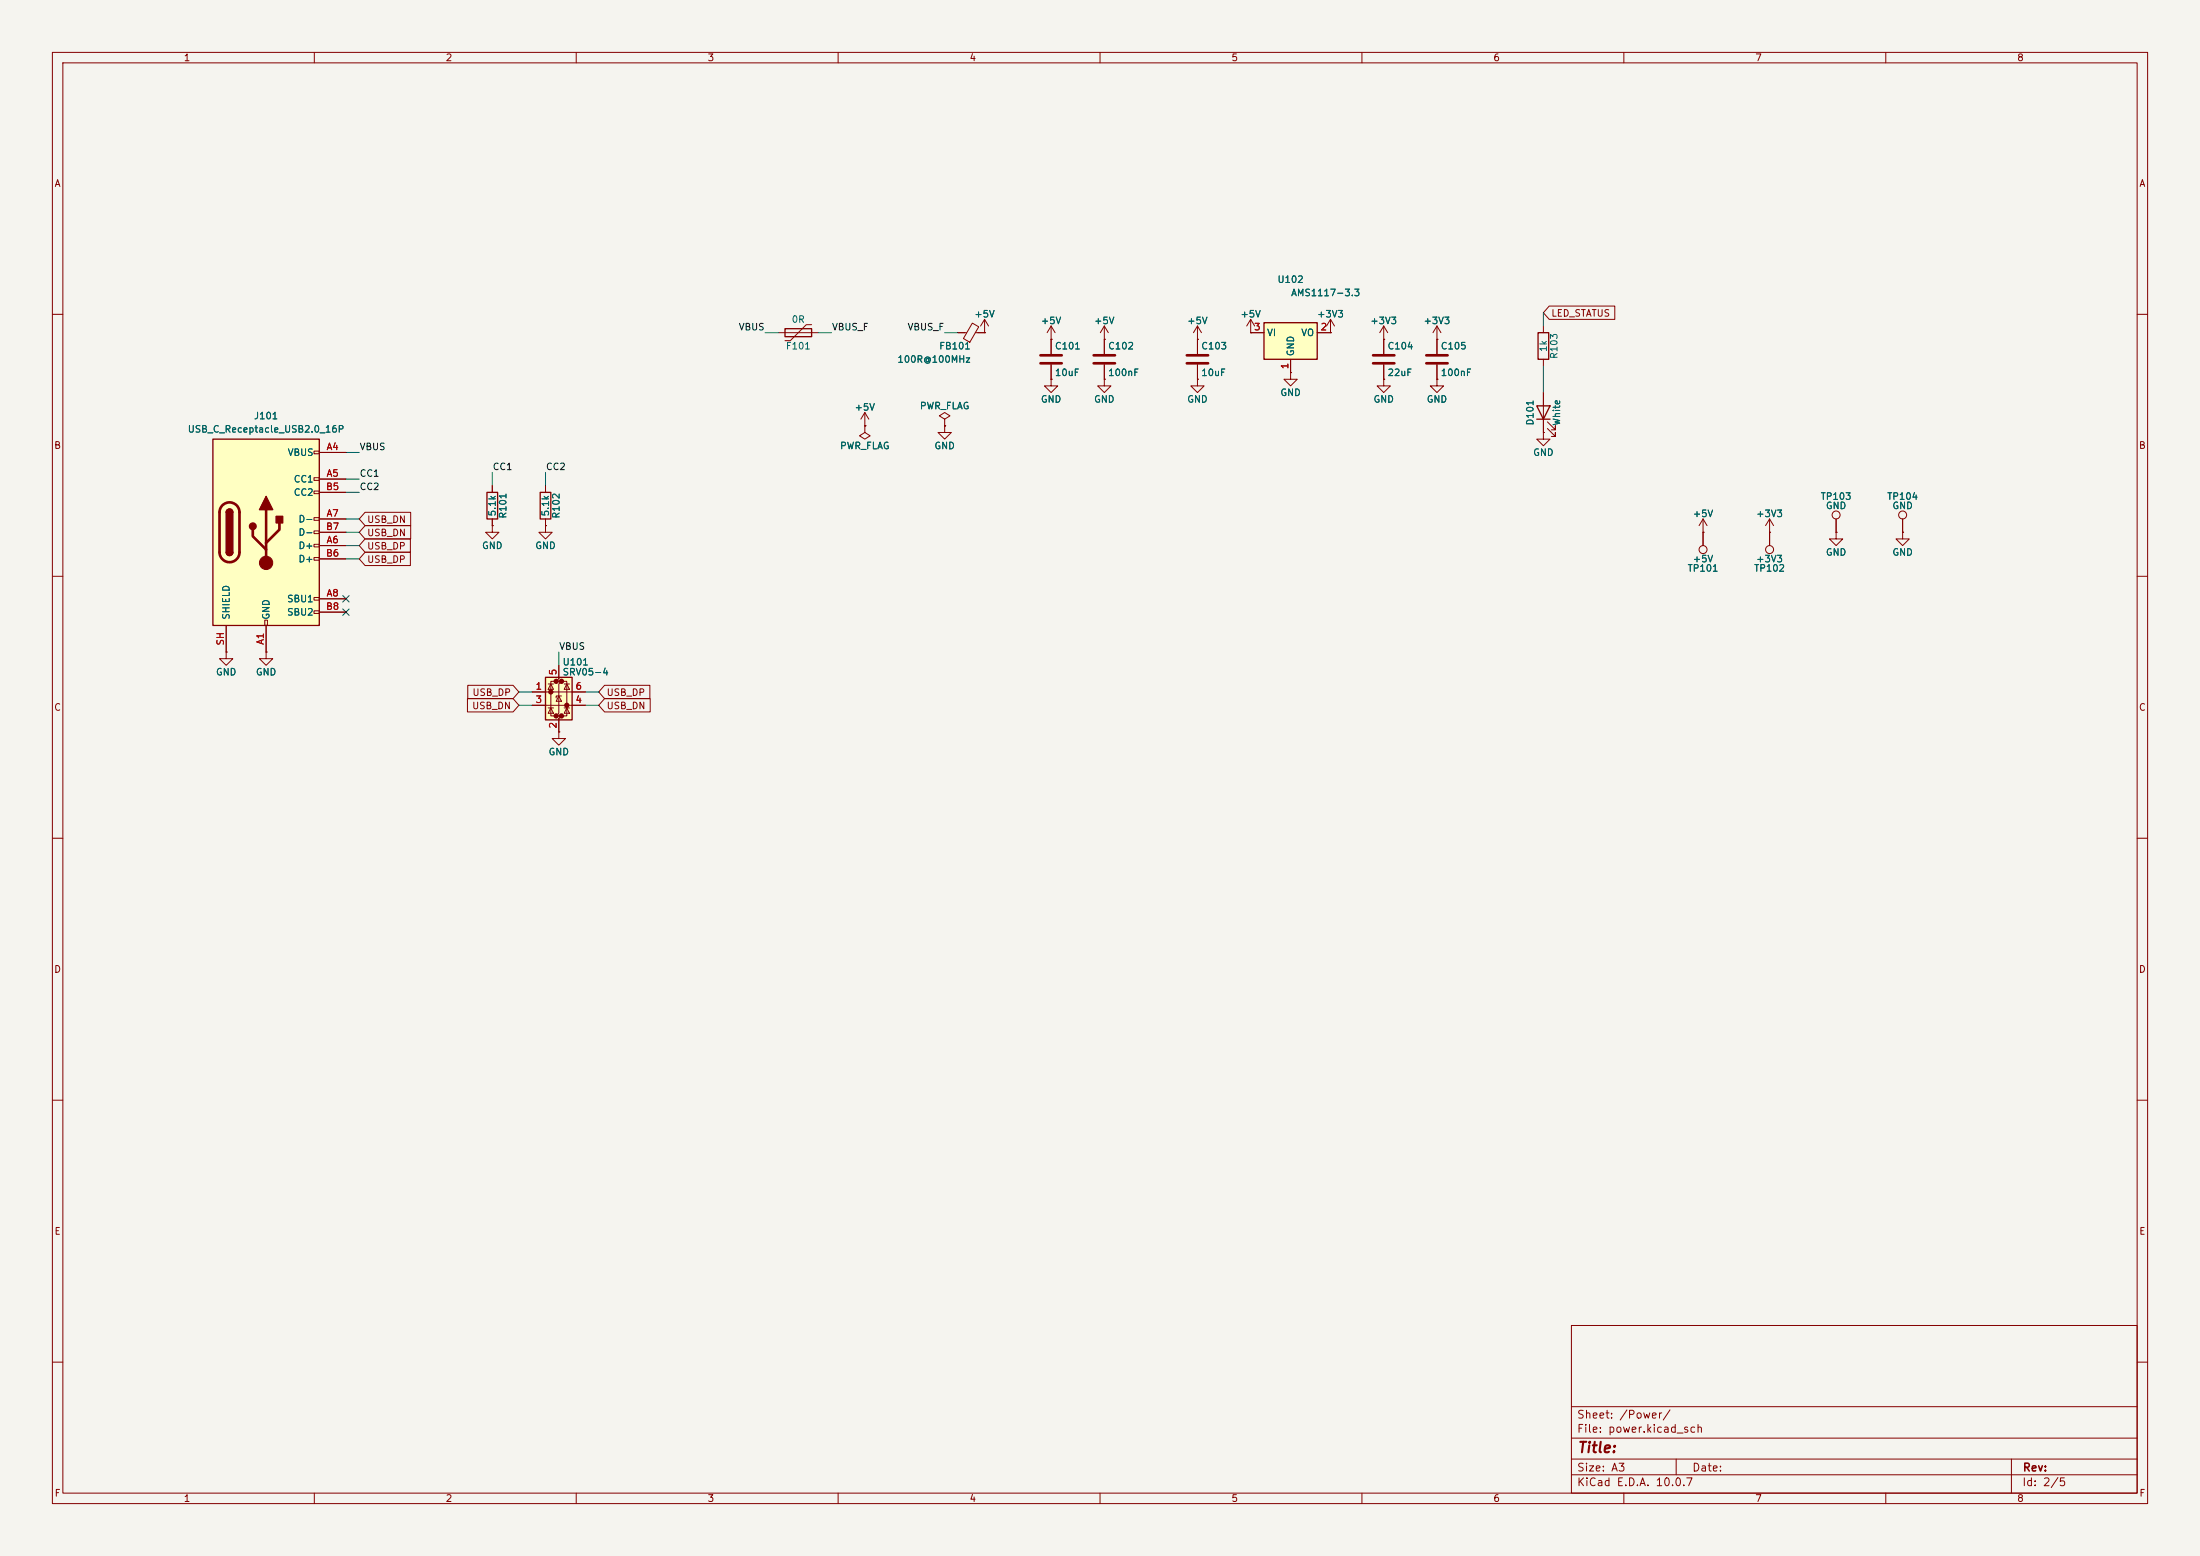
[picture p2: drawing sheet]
<svg xmlns="http://www.w3.org/2000/svg" width="420mm" height="297mm" viewBox="0 0 420 297" stroke-linecap="round" stroke-linejoin="round" font-family="sans-serif">
<path d="M0 0h420v297h-420z" fill="#f5f4ef" stroke="#f5f4ef" stroke-width=".19"/>
<g fill="none" stroke="#840000" stroke-width=".19">
<path d="M10 10h400v277h-400zM12 12h396v273h-396zM60 10v2M110 10v2M160 10v2M210 10v2M260 10v2M310 10v2M360 10v2M10 60h2M148.6 63.5h7.6M154.9 62h-1l-3 3h-1"/>
<path d="M165.1 78.7l-.8 1.3M165.1 78.7l.8 1.3M165.1 78.7v2.6M182.9 63.5h1.6M185.6 61.7l1.2 .7-1.7 2.9-1.2-.7zM186.2 63.5h1.8M188 63.5h.1M188 61l-.8 1.2M188 61l.7 1.2M188 61v2.5M200.7 64.8h.1M200.7 72.4v1.3h1.2l-1.2 1.2-1.3-1.2h1.3"/>
<path d="M200.7 72.4h.1M200.7 62.2l-.8 1.3M200.7 62.2l.7 1.3M200.7 62.2v5.4M200.7 69.6v2.8M210.8 72.4v1.3h1.3l-1.3 1.2-1.3-1.2h1.3M210.8 72.4h.1M210.8 64.8h.1M210.8 62.2v5.4M210.8 69.6v2.8M210.8 62.2l-.7 1.3M210.8 62.2l.8 1.3"/>
<path d="M246.4 71.1v1.3h1.2l-1.2 1.3-1.3-1.3h1.3M246.4 71.1h.1M264.2 72.4v1.3h1.2l-1.2 1.2-1.3-1.2h1.3M264.2 72.4h.1M264.2 64.8h.1M264.2 62.2v5.4M264.2 69.6v2.8M264.2 62.2l-.8 1.3M264.2 62.2l.7 1.3M274.3 64.8h.1M274.3 72.4v1.3h1.3l-1.3 1.2-1.3-1.2h1.3M274.3 72.4h.1"/>
<path d="M274.3 62.2v5.4M274.3 69.6v2.8M274.3 62.2l-.7 1.3M274.3 62.2l.8 1.3M294.6 62.2v1.3M294.6 68.6v1.3M294.6 74.9v7.7M408 60h2M94 92.7v1.3M94 99.1v1.2M104.1 92.7v1.3M104.1 99.1v1.2"/>
<path d="M165.1 81.3v1.3l1 .6-1 .6-1-.6 1-.6M165.1 81.3h.1M180.3 81.3v1.3h1.3l-1.3 1.2-1.2-1.2h1.2M180.3 81.3h.1M180.3 80l1.1-.6-1.1-.7-1 .7 1 .6v1.3M294.6 82.6v1.2h1.3l-1.3 1.3-1.2-1.3h1.2M294.6 82.6h.1M295.4 81.8l1.5 1.5v-.7v.7h-.7M295.4 80.5l1.5 1.5v-.7v.7h-.7M10 110h2M94 100.3v1.3h1.2l-1.2 1.3-1.3-1.3h1.3M94 100.3h.1"/>
<path d="M104.1 100.3v1.3h1.3l-1.3 1.3-1.2-1.3h1.2M104.1 100.3h.1M350.5 101.6v1.3h1.3l-1.3 1.2-1.3-1.2h1.3M350.5 101.6h.1M408 110h2M10 160h2M408 160h2M10 210h2M408 210h2M300 253h108v32h-108zM10 260h2M300 278.5h108"/>
<path d="M300 274.5h108M300 268.5h108M320 278.5v3M384 278.5v6.5M408 260h2M60 285v2M110 285v2M160 285v2M210 285v2M260 285v2M300 281.5h108M310 285v2"/>
<path d="M360 285v2"/>
</g>
<path d="M149.9 62.7h5v1.6h-5zM293.4 77.5h2.5l-1.3 2.5zM293.6 63.5h2.1v5.1h-2.1zM93 94h2v5.1h-2zM103.1 94h2.1v5.1h-2.1zM293.4 80h2.5" fill="none" stroke="#840000" stroke-width=".25"/>
<path d="M198.6 67.8h4.1M198.6 69.3h4.1M208.8 67.8h4.1M208.8 69.3h4.1M262.1 67.8h4.1M262.1 69.3h4.1M272.3 67.8h4.1M272.3 69.3h4.1" fill="none" stroke="#840000" stroke-width=".51"/>
<path d="M241.3 61.6h10.2v7h-10.2z" fill="#ffffc2"/>
<path d="M241.3 61.6h10.2v7h-10.2z" fill="none" stroke="#840000" stroke-width=".25"/>
<path d="M238.8 63.5h.1M238.8 63.5h2.5M238.8 61l-.8 1.2M238.8 61l.7 1.2M238.8 61v2.5M246.4 68.6v2.5M251.5 63.5h2.5M43.2 124.5v1.2h1.2l-1.2 1.3-1.3-1.3h1.3M43.2 124.5h.1M50.8 124.5v1.2h1.3l-1.3 1.3-1.3-1.3h1.3M50.8 124.5h.1" fill="none" stroke="#840000" stroke-width=".19"/>
<path d="M40.6 83.8h20.4v35.6h-20.4z" fill="#ffffc2"/>
<g fill="none" stroke="#840000" stroke-width=".19">
<path d="M228.6 72.4v1.3h1.3l-1.3 1.2-1.3-1.2h1.3M228.6 72.4h.1M228.6 64.8h.1M228.6 62.2v5.4M228.6 69.6v2.8M228.6 62.2l-.8 1.3M228.6 62.2l.8 1.3M254 63.5h.1M254 61l-.8 1.2M254 61l.8 1.2M254 61v2.5M59.9 86.1h1.1v.5h-1.1z"/>
<path d="M59.9 91.2h1.1v.5h-1.1zM59.9 93.7h1.1v.5h-1.1zM59.9 98.8h1.1v.5h-1.1zM61 86.4h5M61 91.4h5M61 99.1h5M61 94h5M337.8 99.1l-.7 1.2M337.8 99.1l.8 1.2M337.8 99.1v2.5M350.5 99.1v2.5M363.2 99.1v2.5"/>
<path d="M43.2 119.4v5.1M50.5 118.4h.6v1h-.6zM50.8 119.4v5.1M59.9 101.3h1.1v.6h-1.1zM59.9 103.9h1.1v.5h-1.1zM59.9 106.4h1.1v.5h-1.1zM59.9 114h1.1v.6h-1.1zM59.9 116.6h1.1v.5h-1.1zM61 104.1h5M61 114.3h5M61 106.7h5M61 101.6h5"/>
<path d="M61 116.8h5M325.1 101.6v2.5M337.8 101.6h.1"/>
<circle cx="350.5" cy="98.3" r=".76"/>
<circle cx="363.2" cy="98.3" r=".76"/>
<circle cx="325.1" cy="104.9" r=".76"/>
</g>
<path d="M40.6 83.8h20.4v35.6h-20.4zM43.2 97.8a.64 .64 0 0 1 .6-.6 .64 .64 0 0 1 .6 .6M43.2 105.4a.64 .64 0 0 0 .6 .6 .64 .64 0 0 0 .6-.6" fill="none" stroke="#840000" stroke-width=".25"/>
<path d="M226.6 67.8h4M226.6 69.3h4M42.5 96.5a1.9 1.9 0 0 1 2-.5 1.9 1.9 0 0 1 1.2 1.8v7.6a1.91 1.91 0 0 1-1.9 1.9 1.91 1.91 0 0 1-1.9-1.9v-7.8l.2-.6zM50.8 97.3v10.1M53.3 99.8v1.3l-2.5 2.5M48.3 101.1v1.3l2.5 2.5" fill="none" stroke="#840000" stroke-width=".51"/>
<g fill="#840000" stroke="#840000" stroke-width=".25">
<path d="M43.2 97.8h1.2v7.6h-1.2z"/>
<path d="M43.4 97.3a.64 .64 0 0 1 .7-.1 .64 .64 0 0 1 .3 .6h-1.2z"/>
<path d="M43.2 105.4h1.2a.64 .64 0 0 1-.6 .6 .64 .64 0 0 1-.6-.6z"/>
<path d="M50.8 94.7l1.3 2.6h-2.6z"/>
<path d="M52.7 98.6h1.3v1.2h-1.3z"/>
<circle cx="48.3" cy="100.5" r=".63"/>
</g>
<circle cx="50.8" cy="107.4" r="1.27" fill="#840000" stroke="#840000" stroke-width=".19"/>
<path d="M104.1 129.3h5.1v8.1h-5.1z" fill="#ffffc2"/>
<g fill="#840000" stroke="#840000" stroke-width=".51">
<circle cx="105.2" cy="132.1" r=".25"/>
<circle cx="106.2" cy="130" r=".25"/>
<circle cx="106.2" cy="136.7" r=".25"/>
<circle cx="107.2" cy="130" r=".25"/>
<circle cx="107.2" cy="136.7" r=".25"/>
<circle cx="108.2" cy="134.6" r=".25"/>
</g>
<g fill="none" stroke="#840000" stroke-width=".19">
<path d="M295.8 58.4h12.5v2.6h-12.5l-1.2-1.3zM182.9 63.5h1.2M186.7 63.5h1.3M188 63.5h.1M200.7 64.8h.1M200.7 72.4h.1M200.7 64.8v2.8M200.7 69.6v2.8M210.8 72.4h.1M210.8 64.8h.1M210.8 64.8v2.8M210.8 69.6v2.8"/>
<path d="M228.6 64.8h.1M228.6 72.4h.1M228.6 64.8v2.8M228.6 69.6v2.8M238.8 63.5h.1M238.8 63.5h2.5M246.4 71.1h.1M246.4 68.6v2.5M251.5 63.5h2.5M254 63.5h.1M264.2 64.8h.1M264.2 72.4h.1"/>
<path d="M264.2 64.8v2.8M264.2 69.6v2.8M274.3 72.4h.1M274.3 64.8h.1M274.3 64.8v2.8M274.3 69.6v2.8M294.6 74.9v2.6M61 86.4h5M61 91.4h5M61 99.1h5M61 94h5M69.7 97.8h8.7v2.5h-8.7l-1.1-1.2z"/>
<path d="M94 92.7v1.3M94 99.1v1.2M104.1 92.7v1.3M104.1 99.1v1.2M165.1 81.3h.1M180.3 81.3h.1M294.6 82.6h.1M294.6 80v2.6M325.1 99.1l-.7 1.2M325.1 99.1l.8 1.2M325.1 99.1v5M350.5 99.1v2.5"/>
<path d="M363.2 99.1v2.5M43.2 119.4v5.1M50.8 119.4v5.1M61 104.1h5M61 114.3h5M61 106.7h5M61 101.6h5M61 116.8h5M69.7 102.9h8.6v2.5h-8.6l-1.1-1.3zM69.7 105.4h8.6v2.6h-8.6l-1.1-1.3zM69.7 100.3h8.7v2.6h-8.7l-1.1-1.3zM94 100.3h.1"/>
<path d="M104.1 100.3h.1M325.1 101.6h.1M337.8 101.6h.1M337.8 101.6v2.5M350.5 101.6h.1M363.2 101.6v1.3h1.3l-1.3 1.2-1.3-1.2h1.3M363.2 101.6h.1M43.2 124.5h.1M50.8 124.5h.1M89.2 133.3h8.7l1.2 1.3-1.2 1.3h-8.7zM89.3 130.8h8.6l1.2 1.3-1.2 1.3h-8.6zM101.6 132.1h10.2"/>
<path d="M101.6 134.6h10.2M104.6 135.1h1.1M104.6 130.6h1.1M105.2 130.6l.5 1h-1.1zM105.2 135.1l.5 1h-1.1zM106.2 130h-1v6.7h1M106.7 127v2.5l-.5 .5h1l-.5 .6v5.5l-.5 .6h1l-.5 .5v2.5M106.7 132.8l.5 1.1h-1zM106.7 139.7v1.3h1.2l-1.2 1.2-1.3-1.2h1.3M106.7 139.7h.1M107.2 132.8h-1v.4M107.2 130h1v6.7h-1"/>
<path d="M107.7 135.1h1M107.7 130.6h1M108.2 130.6l.5 1h-1zM108.2 135.1l.5 1h-1zM115.4 130.8h8.7v2.6h-8.7l-1.1-1.3zM115.4 133.3h8.7v2.6h-8.7l-1.1-1.3z"/>
<circle cx="337.8" cy="104.9" r=".76"/>
</g>
<path d="M104.1 129.3h5.1v8.1h-5.1z" fill="none" stroke="#840000" stroke-width=".25"/>
<g fill="none" stroke="#009600" stroke-width=".19">
<path d="M294.6 59.7v2.5M146 63.5h2.6M156.2 63.5h2.5M180.3 63.5h2.6M294.6 69.9v5M66 91.4h2.6M66 94h2.6M66 86.4h2.6M66 99.1h2.6M94 90.2v2.5M104.1 90.2v2.5M66 106.7h2.6"/>
<path d="M66 104.1h2.6M66 101.6h2.6M99.1 132.1h2.5M99.1 134.6h2.5M106.7 124.5v2.5M111.8 132.1h2.5M111.8 134.6h2.5"/>
</g>
<path d="M65.4 116.2l1.2 1.2M65.4 113.7l1.2 1.2M66.6 116.2l-1.2 1.2M66.6 113.7l-1.2 1.2" fill="none" stroke="#000084" stroke-width=".19"/>
<text font-size="2" fill="#840000" x="301" y="277.8">Title:</text>
<g font-size="1.5" fill="#840000">
<text x="300.9" y="273.8">File: power.kicad_sch</text>
<text x="300.9" y="271.1">Sheet: /Power/</text>
<text x="300.9" y="281.2">Size: A3</text>
<text x="322.9" y="281.2">Date:</text>
<text x="386" y="281.2">Rev:</text>
<text x="300.9" y="284">KiCad E.D.A. 10.0.7</text>
<text x="385.9" y="284">Id: 2/5</text>
</g>
<g font-size="1.3" fill="#840000">
<text x="35" y="12">1</text>
<text x="85" y="12">2</text>
<text x="135" y="12">3</text>
<text x="185" y="12">4</text>
<text x="235" y="12">5</text>
<text x="285" y="12">6</text>
<text x="335" y="12">7</text>
<text x="385" y="12">8</text>
<text x="10.3" y="36">A</text>
<text x="408.3" y="36">A</text>
<text x="296" y="60.7">LED_STATUS</text>
<text x="10.2" y="86">B</text>
<text x="408.2" y="86">B</text>
<text x="70" y="100.1">USB_DN</text>
<text x="70" y="105.2">USB_DP</text>
<text x="70" y="107.7">USB_DP</text>
<text x="70" y="102.7">USB_DN</text>
<text x="10.2" y="136">C</text>
<text x="90" y="135.7">USB_DN</text>
<text x="90.1" y="133.1">USB_DP</text>
<text x="115.7" y="133.1">USB_DP</text>
<text x="115.7" y="135.7">USB_DN</text>
<text x="408.2" y="136">C</text>
<text x="10.2" y="186">D</text>
<text x="408.2" y="186">D</text>
<text x="10.3" y="236">E</text>
<text x="408.3" y="236">E</text>
<text x="10.3" y="286">F</text>
<text x="35" y="287">1</text>
<text x="85" y="287">2</text>
<text x="135" y="287">3</text>
<text x="185" y="287">4</text>
<text x="235" y="287">5</text>
<text x="285" y="287">6</text>
<text x="335" y="287">7</text>
<text x="385" y="287">8</text>
<text x="408.3" y="286">F</text>
</g>
<g font-size="1.3" fill="#006464">
<text x="243.8" y="54.3">U102</text>
<text x="246.4" y="56.8">AMS1117-3.3</text>
<text x="151" y="61.9">0R</text>
<text x="185.9" y="60.9">+5V</text>
<text x="198.6" y="62.2">+5V</text>
<text x="208.8" y="62.2">+5V</text>
<text x="226.5" y="62.2">+5V</text>
<text x="236.7" y="60.9">+5V</text>
<text x="241.8" y="64.5">VI</text>
<text x="248.3" y="64.5">VO</text>
<text x="251.3" y="60.9">+3V3</text>
<text x="261.5" y="62.2">+3V3</text>
<text x="271.7" y="62.2">+3V3</text>
<text x="149.9" y="67">F101</text>
<text x="171.2" y="69.5">100R@100MHz</text>
<text x="179.2" y="67">FB101</text>
<text x="201.3" y="67">C101</text>
<text x="211.4" y="67">C102</text>
<text x="229.2" y="67">C103</text>
<text x="247.3" y="68.1" transform="rotate(-90 247.3 68.1)">GND</text>
<text x="264.8" y="67">C104</text>
<text x="274.9" y="67">C105</text>
<text x="295.6" y="67.3" transform="rotate(-90 295.6 67.3)">1k</text>
<text x="297.6" y="68.6" transform="rotate(-90 297.6 68.6)">R103</text>
<text x="198.6" y="77.2">GND</text>
<text x="201.3" y="72.1">10uF</text>
<text x="208.8" y="77.2">GND</text>
<text x="211.4" y="72.1">100nF</text>
<text x="226.5" y="77.2">GND</text>
<text x="229.2" y="72.1">10uF</text>
<text x="244.3" y="75.9">GND</text>
<text x="262.1" y="77.2">GND</text>
<text x="264.8" y="72.1">22uF</text>
<text x="272.3" y="77.2">GND</text>
<text x="274.9" y="72.1">100nF</text>
<text x="35.7" y="82.9">USB_C_Receptacle_USB2.0_16P</text>
<text x="48.4" y="80.3">J101</text>
<text x="163" y="78.7">+5V</text>
<text x="175.5" y="78.4">PWR_FLAG</text>
<text x="293.1" y="81.3" transform="rotate(-90 293.1 81.3)">D101</text>
<text x="298.1" y="81.4" transform="rotate(-90 298.1 81.4)">White</text>
<text x="54.8" y="87.3">VBUS</text>
<text x="160.3" y="86.1">PWR_FLAG</text>
<text x="178.3" y="86.1">GND</text>
<text x="292.6" y="87.3">GND</text>
<text x="56" y="92.4">CC1</text>
<text x="56" y="94.9">CC2</text>
<text x="347.5" y="95.7">TP103</text>
<text x="360.2" y="95.7">TP104</text>
<text x="56.9" y="100">D-</text>
<text x="94.9" y="98.7" transform="rotate(-90 94.9 98.7)">5.1k</text>
<text x="97" y="99.1" transform="rotate(-90 97 99.1)">R101</text>
<text x="105.1" y="98.7" transform="rotate(-90 105.1 98.7)">5.1k</text>
<text x="107.1" y="99.1" transform="rotate(-90 107.1 99.1)">R102</text>
<text x="323.1" y="99">+5V</text>
<text x="335.2" y="99">+3V3</text>
<text x="348.5" y="97.5">GND</text>
<text x="361.2" y="97.5">GND</text>
<text x="56.9" y="105.1">D+</text>
<text x="56.9" y="107.6">D+</text>
<text x="56.9" y="102.6">D-</text>
<text x="91.9" y="105.1">GND</text>
<text x="102.1" y="105.1">GND</text>
<text x="323.1" y="107.6">+5V</text>
<text x="335.2" y="107.6">+3V3</text>
<text x="348.5" y="106.4">GND</text>
<text x="361.2" y="106.4">GND</text>
<text x="322.1" y="109.4">TP101</text>
<text x="334.8" y="109.4">TP102</text>
<text x="44.1" y="118.4" transform="rotate(-90 44.1 118.4)">SHIELD</text>
<text x="51.8" y="118.4" transform="rotate(-90 51.8 118.4)">GND</text>
<text x="54.7" y="115.3">SBU1</text>
<text x="54.7" y="117.8">SBU2</text>
<text x="41.1" y="129.2">GND</text>
<text x="48.7" y="129.2">GND</text>
<text x="107.3" y="127.3">U101</text>
<text x="107.3" y="129.2">SRV05-4</text>
<text x="104.6" y="144.5">GND</text>
</g>
<g font-size="1.3" fill="#0f0f0f">
<text x="140.9" y="63.4">VBUS</text>
<text x="158.7" y="63.4">VBUS_F</text>
<text x="173.2" y="63.4">VBUS_F</text>
<text x="68.6" y="86.2">VBUS</text>
<text x="68.6" y="93.9">CC2</text>
<text x="68.6" y="91.3">CC1</text>
<text x="94" y="90">CC1</text>
<text x="104.1" y="90">CC2</text>
<text x="106.7" y="124.3">VBUS</text>
</g>
<g font-size="1.3" fill="#a90000">
<text x="239.3" y="63.4">3</text>
<text x="252" y="63.4">2</text>
<text x="246.2" y="70.6" transform="rotate(-90 246.2 70.6)">1</text>
<text x="62.2" y="86.2">A4</text>
<text x="62.1" y="93.8">B5</text>
<text x="62.2" y="91.3">A5</text>
<text x="62.1" y="101.5">B7</text>
<text x="62.2" y="98.9">A7</text>
<text x="62.1" y="106.5">B6</text>
<text x="62.2" y="104">A6</text>
<text x="62.1" y="116.7">B8</text>
<text x="62.2" y="114.2">A8</text>
<text x="43" y="123.3" transform="rotate(-90 43 123.3)">SH</text>
<text x="50.7" y="123.2" transform="rotate(-90 50.7 123.2)">A1</text>
<text x="102.1" y="131.9">1</text>
<text x="106.5" y="129" transform="rotate(-90 106.5 129)">5</text>
<text x="109.8" y="131.9">6</text>
<text x="102.1" y="134.5">3</text>
<text x="109.8" y="134.5">4</text>
<text x="106.5" y="139.2" transform="rotate(-90 106.5 139.2)">2</text>
</g>
</svg>
